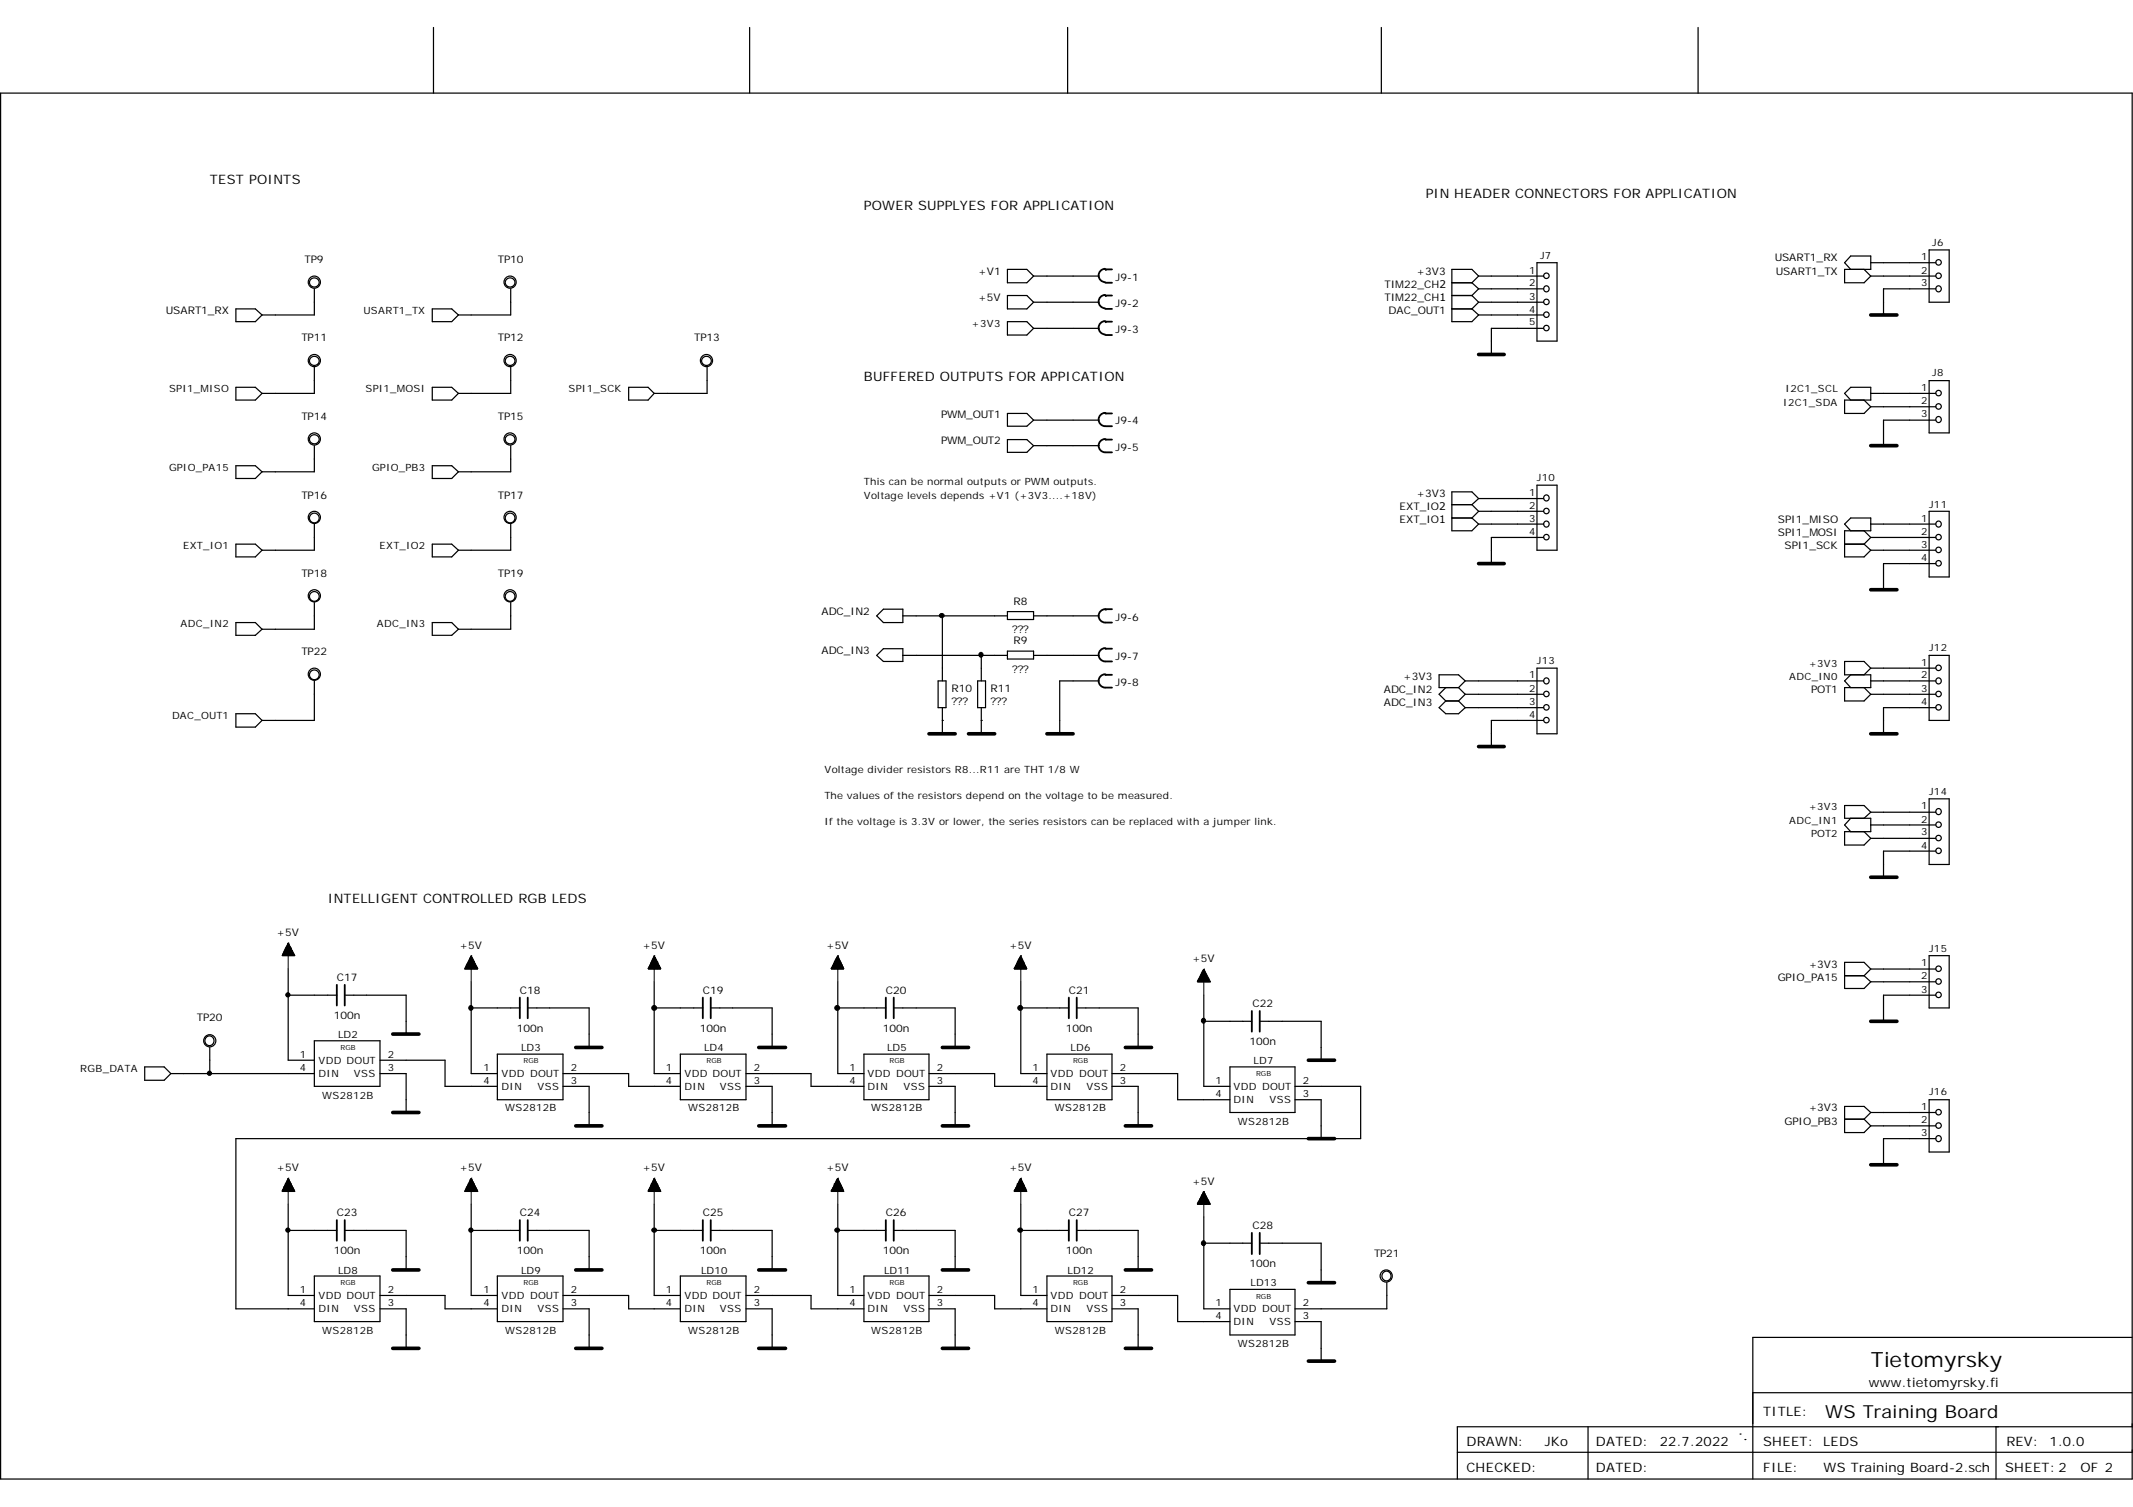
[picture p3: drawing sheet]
<svg xmlns="http://www.w3.org/2000/svg" width="297mm" height="210mm" viewBox="0 0 297 210" stroke-linecap="round" stroke-linejoin="round" font-family="sans-serif">
<g fill="none" stroke="#000" stroke-width=".17">
<path d="M.1 13h296.8v193h-296.8zM60.4 3.8v9.2M104.4 3.8v9.2M148.7 3.8v9.2M192.4 3.8v9.2M236.5 3.8v9.2M140.3 37.5h2.7l.9 1-.9 .9h-2.7zM143.9 38.5h9.2M202.2 39.4h2.8M205 39.4l.9 .8M205.9 38.5h9.1M205.9 38.5l-.9 .9"/>
<path d="M205.9 38.5l-.9-1h-2.8v7.3h2.8l.9-.9M214 36.6h2.8v10.9h-2.8zM257.7 37.5l-.8-.9 .8-.9h2.8v1.8h-3.6v1.9h2.7l.9-.9M259.6 37.5l.9 1M260.5 36.6h9.1M260.5 38.5h9.1M268.6 34.8h2.8v7.3h-2.8zM32.9 43h2.7l.9 .9-.9 .9h-2.7zM32.9 53.9h2.7l.9 .9-.9 .9h-2.7zM43.8 40.2v3.7h-7.3M43.8 51.2v3.6h-7.3M60.2 43h2.7l.9 .9-.9 .9h-2.7z"/>
<path d="M60.2 53.9h2.7l.9 .9-.9 .9h-2.7zM71.1 51.2v3.6h-7.3M71.1 40.2v3.7h-7.3M87.5 53.9h2.8l.8 .9-.8 .9h-2.8zM98.5 51.2v3.6h-7.4M140.3 41.2h2.7l.9 .9-.9 .9h-2.7zM140.3 44.8h2.7l.9 .9-.9 1h-2.7zM140.3 57.6h2.7l.9 .9-.9 .9h-2.7zM143.9 42.1h9.2M143.9 58.5h9.2M143.9 45.7h9.2M202.2 41.2h2.8"/>
<path d="M202.2 43h2.8M205 41.2l.9 .9M205 43l.9 .9M205.9 42.1h9.1M205.9 40.2h9.1M205.9 43.9h9.1M205.9 40.2l-.9 1M205.9 42.1l-.9 .9M215 45.7h-7.3v3.7M257.7 55.7l-.8-.9 .8-.9h2.8v1.8h-3.6v1.9h2.7l.9-.9M259.6 55.7l.9 1M260.5 54.8h9.1"/>
<path d="M260.5 56.7h9.1M268.6 53h2.8v7.3h-2.8zM269.6 40.2h-7.3v3.7M269.6 58.5h-7.3v3.6M32.9 64.9h2.7l.9 .8-.9 .9h-2.7zM32.9 75.8h2.7l.9 .8-.9 1h-2.7zM43.8 62.1v3.6h-7.3M43.8 73v3.6h-7.3M60.2 64.9h2.7l.9 .8-.9 .9h-2.7zM60.2 75.8h2.7l.9 .8-.9 1h-2.7zM71.1 73v3.6h-7.3M71.1 62.1v3.6h-7.3"/>
<path d="M140.3 61.2h2.7l.9 .9-.9 .9h-2.7zM143.9 62.1h9.2M202.2 72.2h2.8M202.2 70.3h2.8M205 70.3l.9 .9M205 72.2l.9 .8M205.9 71.2h9.1M205.9 73h9.1M205.9 69.4h9.1M205.9 69.4l-.9 .9M205.9 71.2l-.9 1M205.9 69.4l-.9-.9h-2.8v5.4h2.8l.9-.9"/>
<path d="M214 67.6h2.8v9h-2.8zM215 74.9h-7.3v3.6M256.9 75.8h2.7M257.7 73.9l-.8-.9 .8-.8h2.8v1.7h-3.6v3.7h2.7l.9-1M259.6 73.9l.9 1M259.6 75.8l.9 .8M260.5 73h9.1M260.5 74.9h9.1M260.5 76.6h9.1M260.5 74.9l-.9 .9M268.6 71.2h2.8v9.2h-2.8zM269.6 78.5h-7.3v3.6"/>
<path d="M32.9 86.7h2.7l.9 .9-.9 .9h-2.7zM32.9 99.4h2.7l.9 .9-.9 1h-2.7zM43.8 83.9v3.7h-7.3M43.8 94.8v5.5h-7.3M60.2 86.7h2.7l.9 .9-.9 .9h-2.7zM71.1 83.9v3.7h-7.3M122.1 85.8l.9-.9h2.7v1.8h-2.7zM123 90.4h2.7v1.7h-2.7l-.9-.8zM125.7 91.3h14.6M125.7 85.8h14.6M130.6 94.8h1.1v3.8h-1.1zM131.2 85.8v9"/>
<path d="M131.2 98.6v3.6M136.1 94.8h1.1v3.8h-1.1zM136.7 91.3v3.5M136.7 98.6v3.6M140.3 85.2h3.6v1.1h-3.6zM140.3 90.7h3.6v1.1h-3.6zM143.9 91.3h9.2M143.9 85.8h9.2M153.1 94.8h-5.5v7.4M201.3 97.6l-.9 1 .9 .8h1.8l.9-.8M201.3 97.6h1.8M201.3 95.8l-.9 .9 .9 .9"/>
<path d="M203.1 95.8l.9 .9M203.1 97.6l.9 1M204 94.8h11M204 96.7h11M204 98.6h11M204 94.8l-.9 1M204 96.7l-.9 .9M204 94.8l-.9-.8h-2.7v1.8h2.7M214 93.1h2.8v9.1h-2.8zM257.7 94l-.8 .8 .8 1M259.6 95.8l.9 .9M260.5 93.1l-.9-1h-2.7v1.9h3.6v1.8h-3.6v1.8h2.7l.9-.9"/>
<path d="M260.5 93.1h9.1M260.5 94.8h9.1M260.5 96.7h9.1M260.5 93.1l-.9 .9M268.6 91.3h2.8v9h-2.8zM269.6 98.6h-7.3v3.6M131.2 100.3h.1M136.7 100.3h.1M215 100.3h-7.3v3.7M257.7 114l-.8 .9 .8 .9M259.6 115.8l.9 1M260.5 113.1l-.9-.9h-2.7v1.8h3.6v1.8h-3.6v1.9h2.7l.9-.9"/>
<path d="M260.5 113.1h9.1M260.5 114.9h9.1M260.5 116.8h9.1M260.5 113.1l-.9 .9M268.6 111.3h2.8v9.1h-2.8zM269.6 118.5h-7.3v3.7M40.1 135v12.7h3.7M40.1 138.6h6.8M48 138.6h8.6v5.4M65.6 136.8v12.7h3.7M91.1 136.8v12.7h3.6M116.7 136.8v12.7h3.6"/>
<path d="M142.2 136.8v12.7h3.6M167.6 138.6v12.7h3.7M256.9 135.9h2.7M259.6 135.9l.9 .9M260.5 135l-.9-1h-2.7v3.7h2.7l.9-.9M260.5 135h9.1M260.5 136.8h9.1M260.5 135l-.9 .9M268.6 133.1h2.8v7.3h-2.8zM269.6 138.6h-7.3v3.7M20.2 148.6h2.7l.9 .9-.9 1h-2.7zM23.8 149.5h20"/>
<path d="M29.2 145.9v3.6M43.8 145h9.1v6.3h-9.1zM52.9 147.7h9.1v3.6h7.3M52.9 149.5h3.7v5.5M65.6 140.4h6.8M69.3 146.8h9.1v6.4h-9.1zM73.5 140.4h8.5v5.5M78.4 151.3h3.6v5.5M78.4 149.5h9.1v1.8h7.2M91.1 140.4h6.8M94.7 146.8h9.2v6.4h-9.2zM99 140.4h8.5v5.5"/>
<path d="M103.9 151.3h3.6v5.5M103.9 149.5h9v1.8h7.4M116.7 140.4h6.7M120.3 146.8h9.1v6.4h-9.1zM124.5 140.4h8.5v5.5M129.4 151.3h3.6v5.5M129.4 149.5h9.1v1.8h7.3M142.2 140.4h6.6M145.8 146.8h9.1v6.4h-9.1zM149.9 140.4h8.6v5.5M154.9 151.3h3.6v5.5M154.9 149.5h9.1v3.7h7.3"/>
<path d="M167.6 142.3h6.7M171.3 148.6h9v6.4h-9zM175.4 142.3h8.6v5.4M180.3 151.3h9.2v7.3h-156.6v23.7h10.9M180.3 153.2h3.7v5.4M256.9 155.9h2.7M259.6 155.9l.9 .9M260.5 155l-.9-.9h-2.7v3.6h2.7l.9-.9M260.5 155h9.1M260.5 156.8h9.1M260.5 155l-.9 .9M268.6 153.2h2.8v7.3h-2.8z"/>
<path d="M269.6 158.6h-7.3v3.6M40.1 167.7v12.7h3.7M40.1 171.4h6.8M43.8 177.7h9.1v6.4h-9.1zM48 171.4h8.6v5.5M65.6 167.7v12.7h3.7M65.6 171.4h6.8M69.3 177.7h9.1v6.4h-9.1zM73.5 171.4h8.5v5.5M91.1 167.7v12.7h3.6M91.1 171.4h6.8M94.7 177.7h9.2v6.4h-9.2z"/>
<path d="M99 171.4h8.5v5.5M116.7 167.7v12.7h3.6M116.7 171.4h6.7M120.3 177.7h9.1v6.4h-9.1zM124.5 171.4h8.5v5.5M142.2 167.7v12.7h3.6M142.2 171.4h6.6M145.8 177.7h9.1v6.4h-9.1zM149.9 171.4h8.6v5.5M167.6 173.2h6.7M167.6 169.5v12.8h3.7M171.3 179.6h9v6.3h-9z"/>
<path d="M175.4 173.2h8.6v5.5M193.1 178.7v3.6h-12.8M52.9 180.4h9.1v1.9h7.3M52.9 182.3h3.7v5.5M78.4 180.4h9.1v1.9h7.2M78.4 182.3h3.6v5.5M103.9 180.4h9v1.9h7.4M103.9 182.3h3.6v5.5M129.4 180.4h9.1v1.9h7.3M129.4 182.3h3.6v5.5M154.9 180.4h9.1v3.7h7.3M154.9 182.3h3.6v5.5"/>
<path d="M180.3 184.1h3.7v5.5M221.1 198.7v7.3M242.3 199.7h.1M244.1 194h52.8M278 198.7v7.3M296.9 186.3h-52.8v19.7M296.9 198.7h-94v7.3M202.9 202.3h94M243 200.5h.1"/>
<circle cx="43.8" cy="39.3" r=".85"/>
<circle cx="43.8" cy="39.4" r=".66"/>
<circle cx="71" cy="39.3" r=".85"/>
<circle cx="71.1" cy="39.4" r=".66"/>
<circle cx="215.3" cy="38.4" r=".38"/>
<circle cx="270" cy="38.4" r=".38"/>
<circle cx="270" cy="36.5" r=".38"/>
<circle cx="43.8" cy="50.2" r=".85"/>
<circle cx="43.8" cy="50.3" r=".66"/>
<circle cx="71" cy="50.2" r=".85"/>
<circle cx="71.1" cy="50.3" r=".66"/>
<circle cx="98.4" cy="50.2" r=".85"/>
<circle cx="98.4" cy="50.3" r=".66"/>
<circle cx="215.3" cy="40.2" r=".4"/>
<circle cx="215.3" cy="45.7" r=".38"/>
<circle cx="215.3" cy="42.1" r=".38"/>
<circle cx="215.3" cy="43.8" r=".38"/>
<circle cx="269.9" cy="58.4" r=".4"/>
<circle cx="269.9" cy="40.2" r=".4"/>
<circle cx="270" cy="56.6" r=".38"/>
<circle cx="270" cy="54.8" r=".38"/>
<circle cx="43.8" cy="72.1" r=".85"/>
<circle cx="43.8" cy="61.1" r=".85"/>
<circle cx="43.8" cy="72.1" r=".68"/>
<circle cx="43.8" cy="61.2" r=".66"/>
<circle cx="71" cy="72.1" r=".85"/>
<circle cx="71" cy="61.1" r=".85"/>
<circle cx="71" cy="72.1" r=".68"/>
<circle cx="71.1" cy="61.2" r=".66"/>
<circle cx="215.3" cy="69.4" r=".4"/>
<circle cx="215.3" cy="73" r=".4"/>
<circle cx="215.3" cy="74.8" r=".38"/>
<circle cx="215.3" cy="71.2" r=".38"/>
<circle cx="269.9" cy="73" r=".4"/>
<circle cx="270" cy="76.6" r=".38"/>
<circle cx="270" cy="74.8" r=".38"/>
<circle cx="270" cy="78.5" r=".38"/>
<circle cx="43.8" cy="83" r=".85"/>
<circle cx="43.8" cy="93.9" r=".85"/>
<circle cx="43.8" cy="94" r=".68"/>
<circle cx="43.8" cy="83.1" r=".68"/>
<circle cx="71" cy="83" r=".85"/>
<circle cx="71" cy="83.1" r=".68"/>
<circle cx="215.3" cy="94.8" r=".4"/>
<circle cx="215.3" cy="96.7" r=".38"/>
<circle cx="215.3" cy="98.5" r=".38"/>
<circle cx="269.9" cy="94.8" r=".4"/>
<circle cx="270" cy="96.7" r=".38"/>
<circle cx="270" cy="93" r=".38"/>
<circle cx="270" cy="98.5" r=".38"/>
<circle cx="215.3" cy="100.3" r=".38"/>
<circle cx="269.9" cy="113" r=".4"/>
<circle cx="270" cy="114.9" r=".38"/>
<circle cx="270" cy="116.7" r=".38"/>
<circle cx="270" cy="118.5" r=".38"/>
<circle cx="270" cy="134.9" r=".38"/>
<circle cx="270" cy="136.7" r=".38"/>
<circle cx="270" cy="138.6" r=".38"/>
<circle cx="29.1" cy="145" r=".65"/>
<circle cx="29.2" cy="145" r=".85"/>
<circle cx="269.9" cy="158.6" r=".4"/>
<circle cx="270" cy="154.9" r=".38"/>
<circle cx="270" cy="156.8" r=".38"/>
<circle cx="193" cy="177.7" r=".85"/>
<circle cx="193.1" cy="177.7" r=".65"/>
</g>
<g fill="none" stroke="#000" stroke-width=".25">
<path d="M153.9 37.5h1M153.9 39.4h1M154 37.6l-.1-.2a.93 .93 0 0 0-.9 1 .93 .93 0 0 0 .9 .9M153.9 41.2h1M153.9 43h1M153.9 44.8h1M153.9 46.7h1M153.9 57.6h1M153.9 59.4h1M154 41.2l-.1-.1a.93 .93 0 0 0-.9 .9 .93 .93 0 0 0 .9 .9M154 44.9l-.1-.2a.93 .93 0 0 0-.9 .9 .93 .93 0 0 0 .9 1M154 57.6a.87 .87 0 0 0-.9 .4 .87 .87 0 0 0 .2 1.1l.6 .3"/>
<path d="M153.9 61.2h1M153.9 63h1M154 61.2a.87 .87 0 0 0-.9 .5 .87 .87 0 0 0 .2 1l.6 .3M153.9 84.9h1M153.9 86.7h1M153.9 90.4h1M153.9 92.1h1M153.9 94h1M153.9 95.8h1M154 84.9a.87 .87 0 0 0-.9 .5 .87 .87 0 0 0 .2 1l.6 .3M154 90.4a.87 .87 0 0 0-.9 .4 .87 .87 0 0 0 .2 1l.6 .3M154 94a.87 .87 0 0 0-.9 .4 .87 .87 0 0 0 .2 1.1l.6 .3"/>
<path d="M46.9 137.2v2.9M48 137.2v2.9M72.4 139v2.8M73.5 139v2.8M97.9 139v2.8M99 139v2.8M123.4 139v2.8M124.5 139v2.8M148.8 139v2.8M149.9 139v2.8M174.3 140.8v2.9M175.4 140.8v2.9"/>
<path d="M46.9 169.9v2.9M48 169.9v2.9M72.4 169.9v2.9M73.5 169.9v2.9M97.9 169.9v2.9M99 169.9v2.9M123.4 169.9v2.9M124.5 169.9v2.9M148.8 169.9v2.9M149.9 169.9v2.9M174.3 171.7v3M175.4 171.7v3"/>
</g>
<g fill="none" stroke="#000" stroke-width=".14">
<path d="M39.3 133.1h1.8M39.3 133.1v-.1h1.8v.1M39.3 132.9h1.7v.2M39.5 132.8h1.4v.3M39.5 132.6h1.3v.5M39.5 132.5h1.3M39.5 133.1v-.7h1.2v.7M39.6 132.3h1v.8M39.6 132.3v.8M39.7 132.3h.9M39.7 132.2h.9M39.7 132.1v1"/>
<path d="M39.8 132.1h.8M39.8 132h.8v1.1M39.8 133.1v-1.2h.7v1.2M40 131.8h.4v1.3M40 131.6h.3v1.5M40 131.5h.3M40 133.1v-1.7h.2v1.7M40.1 131.3l1 1.8M40.1 131.3h.1M40.1 131.3l-.8 1.8M40.1 131.3v3.7M40.3 131.7h-.3v1.4"/>
<path d="M40.4 131.8h-.5v1.3M40.8 132.7h-1.3v.4M40.9 132.9h-1.5v.2M64.8 134.9h1.7v.1M64.9 135v-.3h1.6v.3M64.9 134.6h1.5M64.9 134.5h1.5v.5M64.9 134.5h1.4v.5M64.9 134.4v.6M65 134.4h1.3M65 134.3h1.2v.7M65 134.2v.8"/>
<path d="M65.1 134.2h1.1M65.1 135v-.9h1v.9M65.2 134h.9M65.3 133.9h.7v1.1M65.4 133.7h.6v1.3M65.4 133.5h.5v1.5M65.4 133.4h.4v1.6M65.4 133.4v1.6M65.5 133.4h.3M65.5 133.3h.2v1.7M65.5 133.2v1.8M65.6 133.1l.9 1.9"/>
<path d="M65.6 133.1h.1M65.6 133.1l-.9 1.9h1.8M65.6 133.2h.1M65.6 133.1v3.7M65.9 133.6h-.5v1.4M66 133.8h-.7v1.2M66 134h-.8v1M66.5 134.8h-1.7v.2M90.3 135h1.7M90.3 134.9h1.7v.1M90.3 134.8v.2M90.3 134.8h1.6"/>
<path d="M90.3 135v-.3h1.6v.3M90.3 134.6h1.6M90.4 135v-.5h1.5v.5M90.4 134.5h1.5M90.6 134.3h1.1v.7M90.6 134.2h1.1M90.7 134h.9M90.7 135v-1h.9v1M90.8 133.9h.7v1.1M90.8 133.8v1.2M90.8 133.8h.6M90.8 133.7h.6v1.3"/>
<path d="M90.9 133.5h.5v1.5M91.1 133.1h.1M91.1 133.3h.1v1.7M91.1 133.2h.1M91.1 133.1l-.8 1.9M91.1 133.1v3.7M91.1 133.1l.9 1.9M91.3 133.4h-.3v1.6M91.3 133.4v1.6M91.4 133.6h-.6v1.4M91.4 133.4h-.5v1.6M91.6 134.1h-1v.9"/>
<path d="M91.8 134.4h-1.3v.6M91.8 134.5v.5M115.7 135h1.8M115.7 134.9h1.8v.1M115.7 134.8v.2M115.8 134.8h1.7M115.8 135v-.3h1.6v.3M115.9 134.6h1.5M115.9 135v-.5h1.4v.5M115.9 134.5h1.4M116.1 134.3h1.2v.7M116.2 134.1h1v.9"/>
<path d="M116.2 134h.9M116.2 135v-1h.9v1M116.2 133.9h.8v1.1M116.2 133.8v1.2M116.3 133.8h.7M116.3 133.7h.6v1.3M116.3 133.6v1.4M116.4 133.6h.5M116.4 133.5h.4v1.5M116.6 133.3h.2v1.7M116.7 133.1l.8 1.9M116.7 133.1h.1"/>
<path d="M116.7 133.1l-1 1.9M116.7 133.1v3.7M116.7 133.2h-.1v1.8M116.8 133.4h-.3v1.6M116.8 133.4h-.4v1.6M117.2 134.2h-1.1v.8M117.3 134.4h-1.3v.6M141.2 135h1.8M141.2 134.9h1.8v.1M141.2 134.8v.2M141.3 134.8h1.6M141.3 135v-.3h1.6v.3"/>
<path d="M141.4 134.6h1.5M141.4 135v-.5h1.4v.5M141.4 134.5h1.4M141.6 134.3h1.1M141.6 134.1h1.1v.9M141.6 134h1M141.6 135v-1h1v1M141.7 133.9h.8v1.1M141.7 133.8v1.2M141.8 133.8h.6M141.8 133.7h.6v1.3M141.8 133.6v1.4"/>
<path d="M141.9 133.6h.5M141.9 133.5h.4v1.5M142.1 133.3h.1M142.2 133.1l.8 1.9M142.2 133.1h.1M142.2 133.1l-1 1.9M142.2 133.1v3.7M142.2 133.2h-.1v1.8M142.2 133.4h-.2v1.6M142.2 133.4v1.6M142.3 133.4h-.4v1.6M142.7 134.2h-1.1v.8"/>
<path d="M142.7 134.4h-1.2v.6M142.7 134.5v.5M166.8 136.7h1.7M166.8 136.6h1.6v.2M166.8 136.5v.3M166.9 136.5h1.5M167 136.3h1.3M167 136.8v-.6h1.3v.6M167 136.2h1.2v.6M167.1 136h1v.8M167.2 135.8h.9v1M167.3 135.7h.7v1.1"/>
<path d="M167.3 135.6h.6v1.2M167.3 135.5v1.3M167.4 135.5h.5M167.4 135.4h.4M167.4 135.3v1.5M167.5 135.3h.3M167.5 135.2h.3v1.6M167.5 135.1v1.7M167.6 135.1h.1M167.6 136.8v-1.7h.1v1.7M167.6 135h.1M167.6 135l1 1.8h-1.9z"/>
<path d="M167.6 135v3.6M168.1 135.7h-.9v1.1M168.1 135.9h-1v.9M168.1 136.1h-1.1v.7M168.3 136.4h-1.4v.4M168.5 136.8h.1M39.3 165.9h1.8v.1M39.3 166h1.8M39.4 165.7h1.6v.3M39.5 166v-.5h1.4v.5M39.5 165.5h1.3M39.5 165.2v.8"/>
<path d="M39.5 165.3h1.2v.7M39.5 165.4h1.3v.6M39.6 166v-.9h1v.9M39.6 165.2h1.1M39.7 164.9v1.1M39.7 165h.9M39.7 164.9h.9M39.8 164.9h.8v1.1M39.9 164.7h.6v1.3M40 164.5h.4v1.5M40 164.2v1.8M40 164.4h.3v1.6"/>
<path d="M40 164.3h.3M40.1 164.1l1 1.9M40.1 164.1h.1M40.1 164.1v3.6M40.1 164.1l-.8 1.9M40.1 164.2h.1M40.2 164.3v1.7M40.3 164.4h-.3v1.6M40.4 164.6h-.5v1.4M40.5 164.8h-.7v1.2M40.9 165.6h-1.5v.4M41 165.8h-1.7v.2"/>
<path d="M64.8 165.9h1.7v.1M64.9 165.7h1.6v.3M64.9 166v-.6h1.4v.6M64.9 165.5h1.5v.5M64.9 165.5h1.4M65 165.2v.8M65 165.3h1.2v.7M65.1 166v-.9h1v.9M65.1 165.2h1.1M65.2 166v-1.1h.8v1.1M65.2 165h.9M65.2 164.9h.8"/>
<path d="M65.4 164.7h.6v1.3M65.4 164.3v1.7M65.4 164.4h.4v1.6M65.4 164.5h.5v1.5M65.4 164.4h.4M65.5 164.2v1.8M65.5 164.3h.3M65.6 164.1l.9 1.9M65.6 164.1h.1M65.6 164.1v3.6M65.6 164.1l-.9 1.9h1.8M65.6 164.2h.1"/>
<path d="M65.7 164.3v1.7M65.9 164.6h-.5v1.4M66 164.8h-.7v1.2M66.4 165.6h-1.5v.4M66.5 165.8h-1.7v.2M90.3 165.8v.2M90.3 165.9h1.7v.1M90.3 166h1.7M90.3 165.7h1.6v.3M90.3 165.8h1.6M90.4 166v-.5h1.5v.5M90.4 165.5h1.5"/>
<path d="M90.5 166v-.6h1.3v.6M90.6 165.3h1.1v.7M90.6 165.2h1.1M90.7 164.9v1.1M90.7 164.9h.9v1.1M90.7 165h.9M90.8 164.8v1.2M90.8 164.9h.7v1.1M90.8 164.7h.6v1.3M90.8 164.8h.6M90.9 164.5h.5v1.5M91 164.4h.3v1.6"/>
<path d="M91.1 164.1h.1M91.1 164.1v3.6M91.1 164.2h.1M91.1 164.1l-.8 1.9M91.1 164.1l.9 1.9M91.2 164.3v1.7M91.3 164.3h-.3v1.7M91.4 164.6h-.6v1.4M91.4 164.4h-.5v1.6M91.6 165.1h-1v.9M91.9 165.6h-1.6v.4M115.7 165.8v.2"/>
<path d="M115.7 165.9h1.8v.1M115.7 166h1.8M115.8 165.6v.4M115.8 165.7h1.6v.3M115.8 165.8h1.7M115.9 166v-.5h1.4v.5M115.9 165.6h1.5M115.9 165.5h1.4M116.1 165.3h1.2v.7M116.2 164.9v1.1M116.2 164.9h.9v1.1M116.2 165.1h1v.9"/>
<path d="M116.2 165h.9M116.2 164.8v1.2M116.2 164.9h.8v1.1M116.3 164.6v1.4M116.3 164.7h.6v1.3M116.3 164.8h.7M116.4 164.5h.4v1.5M116.4 164.6h.5M116.5 166v-1.7h.3v1.7M116.5 164.4h.3M116.7 164.1l.8 1.9M116.7 164.1h.1"/>
<path d="M116.7 164.1v3.6M116.7 164.1l-1 1.9M116.7 164.2h-.1v1.8M116.8 164.4h-.4v1.6M117.2 165.2h-1.1v.8M117.3 165.4h-1.3v.6M141.2 165.8v.2M141.2 165.9h1.8v.1M141.2 166h1.8M141.3 165.6v.4M141.3 165.7h1.6v.3M141.3 165.8h1.6"/>
<path d="M141.4 166v-.5h1.4v.5M141.4 165.6h1.5M141.4 165.5h1.4M141.5 166v-.6h1.2v.6M141.6 165.3h1.1M141.6 164.9v1.1M141.6 164.9h1v1.1M141.6 165.1h1.1v.9M141.6 165h1M141.7 164.8v1.2M141.7 164.9h.8v1.1M141.8 164.6v1.4"/>
<path d="M141.8 164.7h.6v1.3M141.8 164.8h.6M141.9 164.5h.4v1.5M141.9 164.6h.5M142 164.4h.2v1.6M142.2 164.1l.8 1.9M142.2 164.1h.1M142.2 164.1v3.6M142.2 164.1l-1 1.9M142.2 164.2h-.1v1.8M142.2 164.3h-.2v1.7M142.3 164.4h-.4v1.6"/>
<path d="M142.7 165.2h-1.1v.8M166.8 167.7v-.2h1.6v.2M166.8 167.7h1.7M166.8 167.6h1.7M166.9 167.3v.4M166.9 167.4h1.4M167 167.7v-.5h1.3v.5M167 167.3h1.3M167 167.7v-.6h1.2v.6M167 167h1.1v.7M167 167.1h1.2M167.2 166.8h.9v.9"/>
<path d="M167.3 167.7v-1.2h.6v1.2M167.3 166.6h.7v1.1M167.3 166.6h.7M167.4 166.3v1.4M167.4 166.4h.4M167.5 166.1v1.6M167.5 166.2h.3v1.5M167.5 166.3h.3M167.6 166h.1v1.7M167.6 166.1h.1M167.6 166v1.7M167.6 166h.1"/>
<path d="M167.6 166v3.5M167.6 166l1 1.7h-1.9zM168.1 166.7h-.9v1M168.1 166.9h-1v.8"/>
</g>
<g fill="none" stroke="#000" stroke-width=".51">
<path d="M205.9 49.4h3.6M260.5 43.9h3.7M205.9 78.5h3.6M260.5 62.1h3.7M260.5 82.1h3.7M129.4 102.2h3.6M134.9 102.2h3.6M145.8 102.2h3.6M205.9 104h3.6M260.5 102.2h3.7M260.5 122.2h3.7M54.7 144h3.6"/>
<path d="M54.7 155h3.6M80.2 145.9h3.6M80.2 156.8h3.6M105.7 145.9h3.7M105.7 156.8h3.7M131.2 145.9h3.7M131.2 156.8h3.7M156.7 145.9h3.7M156.7 156.8h3.7M182.2 147.7h3.6M182.2 158.6h3.6M260.5 142.3h3.7"/>
<path d="M54.7 176.9h3.6M80.2 176.9h3.6M105.7 176.9h3.7M131.2 176.9h3.7M156.7 176.9h3.7M182.2 178.7h3.6M260.5 162.2h3.7M54.7 187.8h3.6M80.2 187.8h3.6M105.7 187.8h3.7M131.2 187.8h3.7M156.7 187.8h3.7"/>
<path d="M182.2 189.6h3.6"/>
</g>
<g fill="#000" stroke="#000" stroke-width=".14">
<circle cx="131.2" cy="85.7" r=".32"/>
<circle cx="136.6" cy="91.2" r=".32"/>
<circle cx="40.1" cy="138.6" r=".3"/>
<circle cx="29.2" cy="149.5" r=".3"/>
<circle cx="65.6" cy="140.4" r=".32"/>
<circle cx="91.1" cy="140.4" r=".34"/>
<circle cx="116.6" cy="140.4" r=".34"/>
<circle cx="142.1" cy="140.4" r=".34"/>
<circle cx="167.6" cy="142.2" r=".32"/>
<circle cx="40.1" cy="171.3" r=".3"/>
<circle cx="65.6" cy="171.3" r=".3"/>
<circle cx="91.1" cy="171.3" r=".32"/>
<circle cx="116.6" cy="171.3" r=".32"/>
<circle cx="142.1" cy="171.3" r=".32"/>
<circle cx="167.6" cy="173.2" r=".32"/>
</g>
<text font-size="2.9" x="260.5" y="190.3">Tietomyrsky</text>
<text font-size="2.5" x="254.2" y="197.5">WS Training Board</text>
<g font-size="1.8">
<text x="29.2" y="25.7">TEST POINTS</text>
<text x="120.3" y="29.3">POWER SUPPLYES FOR APPLICATION</text>
<text x="198.5" y="27.5">PIN HEADER CONNECTORS FOR APPLICATION</text>
<text x="120.3" y="53">BUFFERED OUTPUTS FOR APPICATION</text>
<text x="45.6" y="125.8">INTELLIGENT CONTROLLED RGB LEDS</text>
<text x="245.5" y="197.2">TITLE:</text>
<text x="260.3" y="193.2">www.tietomyrsky.fi</text>
<text x="204.2" y="201.4">DRAWN:</text>
<text x="215.1" y="201.4">JKo</text>
<text x="222.2" y="201.4">DATED:</text>
<text x="231.1" y="201.4">22.7.2022</text>
<text x="245.5" y="201.4">SHEET:</text>
<text x="253.9" y="201.4">LEDS</text>
<text x="279.4" y="201.4">REV:</text>
<text x="285.4" y="201.4">1.0.0</text>
<text x="204.2" y="205.1">CHECKED:</text>
<text x="222.2" y="205.1">DATED:</text>
<text x="245.5" y="205.1">FILE:</text>
<text x="253.9" y="205.1">WS Training Board-2.sch</text>
<text x="279.2" y="205.1">SHEET: 2</text>
<text x="289.7" y="205.1">OF 2</text>
</g>
<g font-size="1.5">
<text x="42.4" y="36.6">TP9</text>
<text x="69.3" y="36.6">TP10</text>
<text x="136.2" y="41.9">+5V</text>
<text x="136.2" y="38.3">+V1</text>
<text x="155.4" y="39.1">J9-1</text>
<text x="192.8" y="40.1">TIM22_CH2</text>
<text x="192.8" y="41.9">TIM22_CH1</text>
<text x="197.3" y="38.3">+3V3</text>
<text x="247.1" y="36.4">USART1_RX</text>
<text x="247.3" y="38.3">USART1_TX</text>
<text x="23.1" y="43.7">USART1_RX</text>
<text x="42" y="47.5">TP11</text>
<text x="69.3" y="47.5">TP12</text>
<text x="96.7" y="47.5">TP13</text>
<text x="155.4" y="42.8">J9-2</text>
<text x="155.4" y="46.3">J9-3</text>
<text x="193.4" y="43.7">DAC_OUT1</text>
<text x="42" y="58.5">TP14</text>
<text x="69.3" y="58.5">TP15</text>
<text x="131.1" y="58.3">PWM_OUT1</text>
<text x="155.4" y="59.1">J9-4</text>
<text x="131.1" y="61.9">PWM_OUT2</text>
<text x="155.4" y="62.8">J9-5</text>
<text x="42" y="69.4">TP16</text>
<text x="69.3" y="69.4">TP17</text>
<text x="194.9" y="71">EXT_IO2</text>
<text x="197.3" y="69.2">+3V3</text>
<text x="194.9" y="72.8">EXT_IO1</text>
<text x="247.6" y="72.8">SPI1_MISO</text>
<text x="247.6" y="74.7">SPI1_MOSI</text>
<text x="248.5" y="76.5">SPI1_SCK</text>
<text x="42" y="80.4">TP18</text>
<text x="69.3" y="80.4">TP19</text>
<text x="114.4" y="85.6">ADC_IN2</text>
<text x="141" y="88.2">???</text>
<text x="141.1" y="84.3">R8</text>
<text x="141.1" y="89.8">R9</text>
<text x="155.4" y="86.5">J9-6</text>
<text x="42" y="91.3">TP22</text>
<text x="114.4" y="91">ADC_IN3</text>
<text x="141" y="93.7">???</text>
<text x="155.4" y="91.9">J9-7</text>
<text x="155.4" y="95.5">J9-8</text>
<text x="195.4" y="94.7">+3V3</text>
<text x="132.5" y="96.4">R10</text>
<text x="132.5" y="98.1">???</text>
<text x="137.9" y="96.4">R11</text>
<text x="137.9" y="98.1">???</text>
<text x="192.7" y="96.5">ADC_IN2</text>
<text x="192.7" y="98.4">ADC_IN3</text>
<text x="252.2" y="96.5">POT1</text>
<text x="38.5" y="130.4">+5V</text>
<text x="46.9" y="136.6">C17</text>
<text x="64" y="132.2">+5V</text>
<text x="89.5" y="132.2">+5V</text>
<text x="115.1" y="132.2">+5V</text>
<text x="140.5" y="132.2">+5V</text>
<text x="166" y="134">+5V</text>
<text x="247.6" y="136.6">GPIO_PA15</text>
<text x="251.9" y="134.8">+3V3</text>
<text x="27.4" y="142.3">TP20</text>
<text x="46.5" y="141.9">100n</text>
<text x="72" y="143.7">100n</text>
<text x="72.4" y="138.4">C18</text>
<text x="97.5" y="143.7">100n</text>
<text x="97.9" y="138.4">C19</text>
<text x="122.9" y="143.7">100n</text>
<text x="123.4" y="138.4">C20</text>
<text x="148.4" y="143.7">100n</text>
<text x="148.8" y="138.4">C21</text>
<text x="174.4" y="140.2">C22</text>
<text x="174" y="145.6">100n</text>
<text x="251.9" y="154.8">+3V3</text>
<text x="248.5" y="156.6">GPIO_PB3</text>
<text x="38.5" y="163.2">+5V</text>
<text x="64" y="163.2">+5V</text>
<text x="89.5" y="163.2">+5V</text>
<text x="115.1" y="163.2">+5V</text>
<text x="140.5" y="163.2">+5V</text>
<text x="166" y="165">+5V</text>
<text x="46.9" y="169.3">C23</text>
<text x="72.4" y="169.3">C24</text>
<text x="97.9" y="169.3">C25</text>
<text x="123.4" y="169.3">C26</text>
<text x="148.8" y="169.3">C27</text>
<text x="174.4" y="171.2">C28</text>
<text x="46.5" y="174.7">100n</text>
<text x="72" y="174.7">100n</text>
<text x="97.5" y="174.7">100n</text>
<text x="122.9" y="174.7">100n</text>
<text x="148.4" y="174.7">100n</text>
<text x="174" y="176.5">100n</text>
<text x="191.3" y="175">TP21</text>
</g>
<g font-size="1.4">
<text x="269.1" y="34.2">J6</text>
<text x="212.9" y="38.1">1</text>
<text x="212.9" y="39.9">2</text>
<text x="212.9" y="41.8">3</text>
<text x="214.5" y="36.1">J7</text>
<text x="267.5" y="36.3">1</text>
<text x="267.5" y="38.1">2</text>
<text x="267.5" y="39.9">3</text>
<text x="50.6" y="43.7">USART1_TX</text>
<text x="135.3" y="45.6">+3V3</text>
<text x="212.9" y="43.5">4</text>
<text x="212.9" y="45.3">5</text>
<text x="269.1" y="52.4">J8</text>
<text x="23.5" y="54.6">SPI1_MISO</text>
<text x="50.9" y="54.6">SPI1_MOSI</text>
<text x="79.2" y="54.6">SPI1_SCK</text>
<text x="248.3" y="56.5">I2C1_SDA</text>
<text x="248.7" y="54.6">I2C1_SCL</text>
<text x="267.5" y="54.5">1</text>
<text x="267.5" y="56.2">2</text>
<text x="267.5" y="58.1">3</text>
<text x="23.5" y="65.5">GPIO_PA15</text>
<text x="51.8" y="65.5">GPIO_PB3</text>
<text x="120.3" y="67.6">This can be normal outputs or PWM outputs.</text>
<text x="120.3" y="69.4">Voltage levels depends +V1 (+3V3....+18V)</text>
<text x="212.9" y="69">1</text>
<text x="212.9" y="70.9">2</text>
<text x="214" y="67">J10</text>
<text x="268.6" y="70.7">J11</text>
<text x="25.5" y="76.5">EXT_IO1</text>
<text x="52.8" y="76.5">EXT_IO2</text>
<text x="212.9" y="72.7">3</text>
<text x="212.9" y="74.5">4</text>
<text x="267.5" y="72.7">1</text>
<text x="267.5" y="74.5">2</text>
<text x="267.5" y="76.3">3</text>
<text x="267.5" y="78.2">4</text>
<text x="25.1" y="87.4">ADC_IN2</text>
<text x="52.5" y="87.4">ADC_IN3</text>
<text x="212.9" y="94.5">1</text>
<text x="214" y="92.6">J13</text>
<text x="249.2" y="94.7">ADC_IN0</text>
<text x="251.9" y="92.9">+3V3</text>
<text x="267.5" y="92.7">1</text>
<text x="267.5" y="94.5">2</text>
<text x="268.6" y="90.7">J12</text>
<text x="24" y="100.2">DAC_OUT1</text>
<text x="212.9" y="96.4">2</text>
<text x="212.9" y="98.1">3</text>
<text x="212.9" y="100">4</text>
<text x="267.5" y="96.4">3</text>
<text x="267.5" y="98.1">4</text>
<text x="114.8" y="107.6">Voltage divider resistors R8...R11 are THT 1/8 W</text>
<text x="114.8" y="111.3">The values of the resistors depend on the voltage to be measured.</text>
<text x="251.9" y="112.9">+3V3</text>
<text x="267.5" y="112.7">1</text>
<text x="268.6" y="110.8">J14</text>
<text x="114.8" y="114.9">If the voltage is 3.3V or lower, the series resistors can be replaced with a jumper link.</text>
<text x="249.2" y="114.7">ADC_IN1</text>
<text x="252.2" y="116.6">POT2</text>
<text x="267.5" y="114.6">2</text>
<text x="267.5" y="116.3">3</text>
<text x="267.5" y="118.2">4</text>
<text x="267.5" y="134.5">1</text>
<text x="267.5" y="136.4">2</text>
<text x="268.6" y="132.6">J15</text>
<text x="267.5" y="138.3">3</text>
<text x="11.2" y="149.4">RGB_DATA</text>
<text x="41.7" y="147.3">1</text>
<text x="41.7" y="149.2">4</text>
<text x="44.4" y="148.2">VDD DOUT</text>
<text x="47.1" y="144.6">LD2</text>
<text x="54" y="147.3">2</text>
<text x="54" y="149.2">3</text>
<text x="67.3" y="149.2">1</text>
<text x="72.6" y="146.4">LD3</text>
<text x="79.5" y="149.2">2</text>
<text x="92.7" y="149.2">1</text>
<text x="98" y="146.4">LD4</text>
<text x="105" y="149.2">2</text>
<text x="118.3" y="149.2">1</text>
<text x="123.5" y="146.4">LD5</text>
<text x="130.5" y="149.2">2</text>
<text x="143.8" y="149.2">1</text>
<text x="149.1" y="146.4">LD6</text>
<text x="156" y="149.2">2</text>
<text x="174.6" y="148.3">LD7</text>
<text x="44.4" y="150">DIN</text>
<text x="44.9" y="153">WS2812B</text>
<text x="49.3" y="150">VSS</text>
<text x="67.3" y="151">4</text>
<text x="69.8" y="150">VDD DOUT</text>
<text x="69.8" y="151.8">DIN</text>
<text x="70.4" y="154.8">WS2812B</text>
<text x="74.8" y="151.8">VSS</text>
<text x="79.5" y="151">3</text>
<text x="92.7" y="151">4</text>
<text x="95.3" y="150">VDD DOUT</text>
<text x="95.3" y="151.8">DIN</text>
<text x="95.8" y="154.8">WS2812B</text>
<text x="100.2" y="151.8">VSS</text>
<text x="105" y="151">3</text>
<text x="118.3" y="151">4</text>
<text x="120.8" y="150">VDD DOUT</text>
<text x="120.8" y="151.8">DIN</text>
<text x="121.3" y="154.8">WS2812B</text>
<text x="125.8" y="151.8">VSS</text>
<text x="130.5" y="151">3</text>
<text x="143.8" y="151">4</text>
<text x="146.3" y="150">VDD DOUT</text>
<text x="146.3" y="151.8">DIN</text>
<text x="146.9" y="154.8">WS2812B</text>
<text x="151.3" y="151.8">VSS</text>
<text x="156" y="151">3</text>
<text x="169.2" y="151">1</text>
<text x="169.2" y="152.8">4</text>
<text x="171.8" y="151.8">VDD DOUT</text>
<text x="171.8" y="153.7">DIN</text>
<text x="176.8" y="153.7">VSS</text>
<text x="181.4" y="151">2</text>
<text x="181.4" y="152.8">3</text>
<text x="267.5" y="154.6">1</text>
<text x="268.6" y="152.6">J16</text>
<text x="172.4" y="156.6">WS2812B</text>
<text x="267.5" y="156.5">2</text>
<text x="267.5" y="158.3">3</text>
<text x="47.1" y="177.4">LD8</text>
<text x="72.6" y="177.4">LD9</text>
<text x="97.6" y="177.4">LD10</text>
<text x="123.1" y="177.4">LD11</text>
<text x="148.7" y="177.4">LD12</text>
<text x="174.2" y="179.2">LD13</text>
<text x="41.7" y="180.1">1</text>
<text x="41.7" y="182">4</text>
<text x="44.4" y="180.9">VDD DOUT</text>
<text x="44.4" y="182.8">DIN</text>
<text x="44.9" y="185.8">WS2812B</text>
<text x="49.3" y="182.8">VSS</text>
<text x="54" y="180.1">2</text>
<text x="54" y="182">3</text>
<text x="67.3" y="180.1">1</text>
<text x="67.3" y="182">4</text>
<text x="69.8" y="180.9">VDD DOUT</text>
<text x="69.8" y="182.8">DIN</text>
<text x="70.4" y="185.8">WS2812B</text>
<text x="74.8" y="182.8">VSS</text>
<text x="79.5" y="180.1">2</text>
<text x="79.5" y="182">3</text>
<text x="92.7" y="180.1">1</text>
<text x="92.7" y="182">4</text>
<text x="95.3" y="180.9">VDD DOUT</text>
<text x="95.3" y="182.8">DIN</text>
<text x="95.8" y="185.8">WS2812B</text>
<text x="100.2" y="182.8">VSS</text>
<text x="105" y="180.1">2</text>
<text x="105" y="182">3</text>
<text x="118.3" y="180.1">1</text>
<text x="118.3" y="182">4</text>
<text x="120.8" y="180.9">VDD DOUT</text>
<text x="120.8" y="182.8">DIN</text>
<text x="121.3" y="185.8">WS2812B</text>
<text x="125.8" y="182.8">VSS</text>
<text x="130.5" y="180.1">2</text>
<text x="130.5" y="182">3</text>
<text x="143.8" y="180.1">1</text>
<text x="143.8" y="182">4</text>
<text x="146.3" y="180.9">VDD DOUT</text>
<text x="146.3" y="182.8">DIN</text>
<text x="146.9" y="185.8">WS2812B</text>
<text x="151.3" y="182.8">VSS</text>
<text x="156" y="180.1">2</text>
<text x="156" y="182">3</text>
<text x="169.2" y="182">1</text>
<text x="169.2" y="183.7">4</text>
<text x="171.8" y="182.8">VDD DOUT</text>
<text x="171.8" y="184.6">DIN</text>
<text x="176.8" y="184.6">VSS</text>
<text x="181.4" y="182">2</text>
<text x="181.4" y="183.7">3</text>
<text x="172.4" y="187.6">WS2812B</text>
</g>
<g font-size="1">
<text x="47.4" y="146.2">RGB</text>
<text x="72.9" y="148.1">RGB</text>
<text x="98.4" y="148.1">RGB</text>
<text x="123.9" y="148.1">RGB</text>
<text x="149.4" y="148.1">RGB</text>
<text x="174.9" y="149.9">RGB</text>
<text x="47.4" y="179">RGB</text>
<text x="72.9" y="179">RGB</text>
<text x="98.4" y="179">RGB</text>
<text x="123.9" y="179">RGB</text>
<text x="149.4" y="179">RGB</text>
<text x="174.9" y="180.9">RGB</text>
</g>
</svg>
